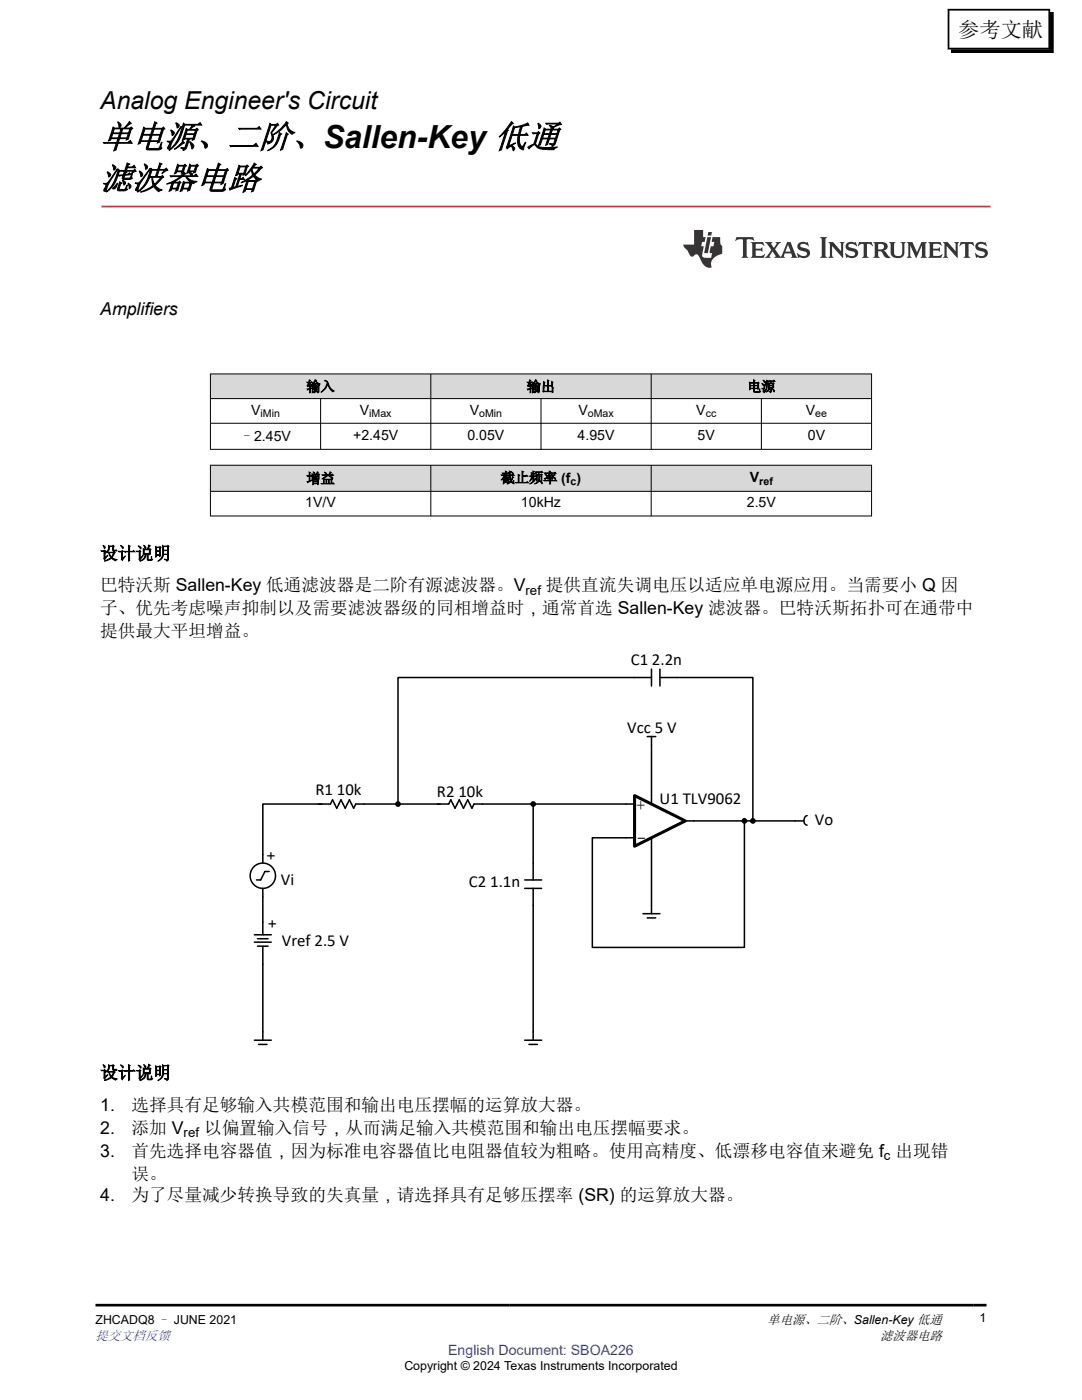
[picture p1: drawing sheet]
<svg xmlns="http://www.w3.org/2000/svg" width="216mm" height="279mm" viewBox="0 0 216 279" stroke-linecap="round" stroke-linejoin="round" font-family="sans-serif">
<g fill="#373435">
<path d="M159.3 48.6a.88 .88 0 0 0-.1 .9 .88 .88 0 0 0 .8 .6l.8 .2a.43 .43 0 0 1 .2 .4 .43 .43 0 0 1-.4 .4 2.14 2.14 0 0 1-1.6-.6l.3 1 .2-.1a1.78 1.78 0 0 0 2.1-.5 .96 .96 0 0 0-.9-1.4l-.8-.2-.2-.3a.97 .97 0 0 1 1.6 .2l-.1-.9-.2 .1-.5-.1a1.38 1.38 0 0 0-1.2 .3zM157.2 48.8l.5 1.4h-1zM152.6 48.3l1.3 1.6-.7 1-.6 .6h1.2l-.3-.3 .6-1 .7 1-.3 .3h2.2l-.3-.3 .2-.6h1.3l.2 .5-.3 .4h1.3l-.3-.5-1.1-2.7h-.6l-1.3 3-1.1-1.5 .6-1 .6-.5h-1.2l.3 .3-.6 .9-.5-.9 .2-.3zM149.8 48.3l.3 .5v2.1l-.3 .6h2.6l.2-.8-.6 .4-1.2-.1v-1h1l.3 .2v-.8l-.3 .2h-1v-.9h.7a1.02 1.02 0 0 1 .9 .4l-.1-.8zM147 47.3l-.2 .8a1.36 1.36 0 0 1 1.4-.3v3.1l-.3 .6h1.4l-.3-.6v-2.9l.3-.2a1.15 1.15 0 0 1 1.2 .3l-.2-.8z"/>
<path d="M194.8 48.6a.88 .88 0 0 0-.1 .9 .88 .88 0 0 0 .8 .6l.8 .2a.43 .43 0 0 1 .2 .4 .43 .43 0 0 1-.4 .4 2.08 2.08 0 0 1-1.6-.6l.3 1 .2-.1a1.76 1.76 0 0 0 2.1-.5 .95 .95 0 0 0-.9-1.3l-.9-.3-.1-.3a1 1 0 0 1 1.6 .2l-.1-.9-.3 .1-.3-.1a1.38 1.38 0 0 0-1.3 .3zM191.7 48.3l-.2 .9a.83 .83 0 0 1 1-.5l.1 2.2-.1 .3-.3 .3h1.4l-.3-.3v-.3v-2l.2-.2a.86 .86 0 0 1 .9 .5l-.2-.9zM188.2 48.3l.3 .5v2.1l-.3 .6h1l-.3-.6v-1.8l2.2 2.4v-2.7l.3-.5h-1l.3 .3v1.5l-1.6-1.8zM185.2 48.3l.3 .5v2.1l-.3 .6h2.6l.2-.8-.6 .4-1.2-.1v-1h1l.3 .2v-.8l-.3 .2h-1v-.9h.6a1.04 1.04 0 0 1 1.1 .4l-.2-.8zM180.9 48.3l.3 .5v2.1l-.3 .6h1l-.3-.6v-1.9l1.2 2.5 1.2-2.5v1.9l-.3 .6h1.3l-.4-.6v-2.1l.4-.5h-1.1l-.9 2-.9-2zM177.4 48.3l.3 .3a3.7 3.7 0 0 0 .3 2.6 1.68 1.68 0 0 0 2.4-.4l.1-2 .2-.5h-1l.3 .5v1.6a.82 .82 0 0 1-.8 .7 .82 .82 0 0 1-.8-.7v-1.8l.3-.3zM175.3 48.7h.1a.63 .63 0 0 1 .8 0 .63 .63 0 0 1 .1 .8l-.3 .2-.8 .1zM174.2 48.3l.3 .5v2.1l-.3 .6h1.4l-.3-.3-.1-1.1a.78 .78 0 0 1 1 .7 .89 .89 0 0 0 1.5 .5l-.5-.3-.5-.7-.4-.3a.84 .84 0 0 0 .8-.8 .84 .84 0 0 0-.8-.9zM171.4 48.3l-.2 .8 .1 .1a.83 .83 0 0 1 1-.5v2.2v.3l-.3 .3h1.3l-.3-.3v-.3v-2l.2-.2a.87 .87 0 0 1 .9 .5l-.2-.9zM168.9 48.6a.88 .88 0 0 0-.1 .9 .88 .88 0 0 0 .8 .6l.8 .2a.43 .43 0 0 1 .2 .4 .43 .43 0 0 1-.4 .4 1.52 1.52 0 0 1-1.5-.6h-.1l.3 1 .2-.1a1.79 1.79 0 0 0 2.1-.5 .95 .95 0 0 0-.9-1.3l-.8-.3-.2-.3a.97 .97 0 0 1 1.6 .2l.1-.1-.2-.8-.2 .1-.4-.1a1.34 1.34 0 0 0-1.3 .3zM165.3 48.3l.3 .5v2.1l-.3 .6h1l-.3-.6v-1.8l2.2 2.4v-2.7l.3-.5h-1l.3 .3v1.5l-1.6-1.8zM163.6 47.3l.4 .5v3.1l-.4 .6h1.4l-.3-.6v-3.1l.3-.5z"/>
<path d="M141.3 46.3l-.1 .7h.7l.2-.7zM141.1 47.3l-.6 3.2h.7l.7-3.2zM138.5 45.9v2.9h-2.2l.1 .4 .9 1a1.01 1.01 0 0 0 1 1 .62 .62 0 0 1 .6-.4 .62 .62 0 0 1 .6 .3l.2 .4a2.2 2.2 0 0 0 2.1 1.9h.2a1.96 1.96 0 0 1 1.5-2.6l.6-.2-.1-1.5a1.73 1.73 0 0 1-.3-1.8h-1.5l-.2 1h.5l-.1 .8h-.6l-.2 1v.3l.5 .1-.2 1h-.7a.76 .76 0 0 1-1.1-.8l.3-1.6h-.5l.2-.8h.5l.2-1h-.5v-1.4z"/>
</g>
<path d="M20.4 41.2h177.1" fill="none" stroke="#ed3237" stroke-width=".35"/>
<g fill="#d8d8d8">
<path d="M42 74.6h131.9v4.9h-131.9z" fill-rule="evenodd"/>
<path d="M42 74.7h43.9v4.8h-43.9z" fill-rule="evenodd"/>
<path d="M86 74.7h43.9v4.8h-43.9z" fill-rule="evenodd"/>
<path d="M130 74.7h43.9v4.8h-43.9z" fill-rule="evenodd"/>
</g>
<path d="M41.9 74.6h132.1M41.9 79.5h132.1M42 74.6v15.1M64 79.5v10.2M86 74.6v15.1M107.9 79.5v10.2M129.9 74.6v15.1M151.9 79.5v10.2M173.9 74.6v15.1M41.9 84.5h132.1M41.9 89.7h132.1" fill="none" stroke="#000" stroke-width=".2"/>
<g fill="#d8d8d8">
<path d="M42 92.8h131.9v5.3h-131.9z" fill-rule="evenodd"/>
<path d="M42 92.9h43.9v5.1h-43.9z" fill-rule="evenodd"/>
<path d="M86 92.9h43.9v5.1h-43.9z" fill-rule="evenodd"/>
<path d="M130 92.9h43.9v5.1h-43.9z" fill-rule="evenodd"/>
</g>
<path d="M41.9 92.8h132.1M41.9 98.1h132.1M42 92.8v10.2M86 92.8v10.2M129.9 92.8v10.2M173.9 92.8v10.2M41.9 103h132.1" fill="none" stroke="#000" stroke-width=".2"/>
<g fill="#000">
<circle cx="79.4" cy="160.5" r=".42"/>
<circle cx="106.4" cy="160.5" r=".42"/>
<circle cx="148.5" cy="163.8" r=".42"/>
<circle cx="150.2" cy="163.8" r=".42"/>
</g>
<g fill="none" stroke="#000" stroke-width=".3">
<path d="M126.6 135.2h3.4M130 133.5v3.4M131.7 135.2h3.4M131.7 133.5v3.4M129.1 147h1.7M130 147v1.7M130 158.8v1.7M52.4 170.6v1.6M52.4 177.3v1.7M53.7 173.9h-.8l-.9 1.7h-.8M63.5 160.5h2.4l.5-.9 .8 1.7 .8-1.7 .9 1.7 .8-1.7 .9 1.7 .4-.8h1.7M87.3 160.5h2.2l.5-.9 .8 1.7 .8-1.7 .9 1.7 .8-1.7 .9 1.7 .4-.8h1.7"/>
<path d="M104.7 175.6h3.4M104.7 177.3h3.4M106.4 172.2v3.4M106.4 177.3v3.4M124.9 160.5h1.7M124.9 167.2h1.7M130 167.2v1.7M136.7 163.8h1.7M158.7 163.8h1.6M161 162.8a1.02 1.02 0 0 0-.6 .9 1.02 1.02 0 0 0 .6 1M50.8 186.6h3.3M50.8 188h3.3"/>
<path d="M51.4 187.3h2.1zM51.4 188.8h2.1zM52.4 184v2.6M52.4 188.9v3.5M128.3 182.3h3.4M129.1 183.2h1.7M130 180.7v1.6M50.8 207.6h3.3M51.6 208.4h1.7M52.4 205.9v1.7M104.7 207.6h3.4M105.5 208.4h1.7"/>
<path d="M106.4 205.9v1.7"/>
<circle cx="52.4" cy="174.8" r="2.53"/>
<circle cx="79.4" cy="160.5" r=".42"/>
<circle cx="106.4" cy="160.5" r=".42"/>
<circle cx="148.5" cy="163.8" r=".42"/>
<circle cx="150.2" cy="163.8" r=".42"/>
</g>
<path d="M126.6 158.8l10.1 5-10.1 5.1z" fill="#fff"/>
<path d="M126.6 158.8l10.1 5-10.1 5.1z" fill="none" stroke="#000" stroke-width=".61"/>
<g fill="none" stroke="#000" stroke-width=".3">
<path d="M126.6 135.2h-47.2v25.3M135.1 135.2h15.1v28.6M130 148.7v10.1M52.4 179v5M64.2 160.5h-11.8v10.1M72.7 160.5h15.1M96.3 160.5h28.6M106.4 160.5v11.7M130 168.9v11.8M138.4 163.8h20.3M148.5 163.8v25.3h-30.3v-21.9h6.7M52.4 192.4v13.5"/>
<path d="M106.4 180.7v25.2"/>
</g>
<path d="M27.7 3.7l-.2 .6 .5-.3h.6v.2v2.2l-.2 .3h1l-.2-.3v-2.2v-.2h.5l.5 .3-.1-.6zM29.8 4.4l.2 .4v1.6l-.2 .3h1.9l.1-.6a1.08 1.08 0 0 1-1.3 .2v-.6h.6l.4 .1v-.6l-.4 .2h-.6v-.6l.2-.1a1 1 0 0 1 1 .3l-.1-.6zM31.8 4.4l1 1.2-1 1.1h.9l-.2-.2 .4-.7 .5 .7-.2 .2h1.6l-.2-.2 .1-.4h1l.1 .4-.1 .2h.9l-.2-.3-.8-2h-.5l-1 2.2-.8-1.1 .9-1.1h-.8l.2 .2-.5 .7-.3-.7 .1-.2zM35.2 4.8l.4 1h-.8zM36.8 4.6a.65 .65 0 0 0-.2 .7 .65 .65 0 0 0 .6 .4l.7 .2 .1 .2a.79 .79 0 0 1-.7 .4 .79 .79 0 0 1-.7-.5l.1 .7 .2-.1a.93 .93 0 0 0 1.1 .1 .93 .93 0 0 0 .4-.9 1.46 1.46 0 0 0-1.2-.6l-.1-.4a1.09 1.09 0 0 1 1.2 .2l-.2-.6-.1 .1-.6-.1zM28.4 7.2l.2 .4v2.3l-.2 .4h1l-.2-.4v-2.3l.2-.4zM29.6 7.9l.2 .4v1.6l-.2 .4h.8l-.3-.4v-1.4l1.7 1.8v-2l.2-.4h-.8l.2 .3 .1 1.1-1.2-1.4zM32.3 8.1a.65 .65 0 0 0-.2 .7 .65 .65 0 0 0 .7 .4l.6 .2 .1 .3a.79 .79 0 0 1-.7 .3 .79 .79 0 0 1-.7-.5l.1 .8 .2-.1a.93 .93 0 0 0 1.1 0 .93 .93 0 0 0 .4-.9 1.46 1.46 0 0 0-1.2-.6l-.1-.4a1.09 1.09 0 0 1 1.2 .2l-.2-.6-.1 .1-.6-.1zM34.1 7.9l-.1 .7a.63 .63 0 0 1 .7-.4l.1 1.7-.3 .4h1l-.2-.4v-1.7a.66 .66 0 0 1 .8 .4l-.1-.7zM36.2 7.9l.2 .4v1.6l-.2 .4h.9l-.2-.2v-.8l.5 .1 .1 .1a.79 .79 0 0 0 1.2 .7l-1-1a.61 .61 0 0 0 .6-.6 .61 .61 0 0 0-.5-.6zM36.9 8.3l.2-.1a.47 .47 0 0 1 .5 .1 .47 .47 0 0 1 .1 .5l-.2 .2h-.6zM38.5 7.9l.2 .3a2.27 2.27 0 0 0 .4 1.9 1.04 1.04 0 0 0 1.7-.6v-1.3l.2-.3h-.8l.2 .4v1.2a.6 .6 0 0 1-.6 .5 .6 .6 0 0 1-.6-.5v-1.2l.3-.4zM41.1 7.9l.2 .4v1.6l-.2 .4h.7l-.2-.4v-1.5l.9 1.9 .8-1.9v1.5l-.2 .4h1l-.3-.4v-1.6l.3-.4h-.8l-.7 1.6-.7-1.6zM44.3 7.9l.2 .4v1.6l-.2 .4h1.9l.1-.6a1.09 1.09 0 0 1-1.3 .1v-.6h.6l.4 .2v-.7l-.4 .2h-.6v-.5l.2-.2a1.01 1.01 0 0 1 1 .3l-.1-.6zM46.4 7.9l.3 .4v1.6l-.3 .4h.8l-.2-.4v-1.4l1.6 1.8v-2l.2-.4h-.7l.2 .3v1.1l-1.2-1.4zM49 7.9l-.1 .7a.63 .63 0 0 1 .8-.4v1.7l-.3 .4h1l-.2-.4v-1.7a.66 .66 0 0 1 .8 .4l-.1-.7zM51.4 8.1a.65 .65 0 0 0-.2 .7 .65 .65 0 0 0 .6 .4l.6 .2 .2 .3a.79 .79 0 0 1-.8 .3 .79 .79 0 0 1-.6-.5l.1 .8 .2-.1a.93 .93 0 0 0 1 0 .93 .93 0 0 0 .5-.9 1.46 1.46 0 0 0-1.3-.6l-.1-.4a1.09 1.09 0 0 1 1.3 .2l-.2-.6-.2 .1-.5-.1z" fill="#231f20"/>
<path d="M21.1 2.3v2.8h-2.1l.1 .4 .9 .9a.95 .95 0 0 0 .9 .9 .59 .59 0 0 1 .6-.3 .59 .59 0 0 1 .5 .3l.4 .8a1.59 1.59 0 0 0 2.1 1.3 1.61 1.61 0 0 1 1-2.2l1-.4-.1-1.4a1.59 1.59 0 0 1-.4-1.7h-1.4l-.2 .9h.5l-.1 .8h-.5l-.2 1v.3h.4l-.2 .9h-.6a.73 .73 0 0 1-1.1-.6l.3-1.6h-.5l.2-.8h.5l.2-.9h-.5v-1.4zM23.6 3.7l-.6 3h.7l.6-3zM23.8 2.7l-.1 .7h.7l.1-.7z" fill="#ed1c24"/>
<path d="M19 15h177.8M19 260.5h177.8" fill="none" stroke="#000" stroke-width=".53"/>
<path d="M0 0h215.9v15.9h-215.9z" fill-rule="evenodd" fill="#fff"/>
<path d="M189.8 2.5h20.5v8.1h-20.5z" fill-rule="evenodd" fill="#000"/>
<path d="M189.1 1.9h20.4M189.1 9.7h20.4M189.3 1.8v8.1M209.4 1.8v8.1" fill="none" stroke="#000" stroke-width=".35"/>
<g font-size="6.7">
<text x="20" y="29.5">单电源、二阶、Sallen-Key 低通</text>
<text x="20" y="37.7">滤波器电路</text>
</g>
<text font-size="4.9" x="20" y="21.7">Analog Engineer's Circuit</text>
<text font-size="4.2" x="191.2" y="7.3">参考文献</text>
<g font-size="3.5">
<text x="20" y="62.8">Amplifiers</text>
<text x="20" y="111.7">设计说明</text>
<text x="20" y="118">巴特沃斯 Sallen-Key 低通滤波器是二阶有源滤波器。V</text>
<text x="108.9" y="118">提供直流失调电压以适应单电源应用。当需要小 Q 因</text>
<text x="20" y="122.6">子、优先考虑噪声抑制以及需要滤波器级的同相增益时，通常首选 Sallen-Key 滤波器。巴特沃斯拓扑可在通带中</text>
<text x="20" y="127.2">提供最大平坦增益。</text>
<text x="20" y="215.3">设计说明</text>
<text x="20" y="221.6">1.</text>
<text x="26.3" y="221.6">选择具有足够输入共模范围和输出电压摆幅的运算放大器。</text>
<text x="20" y="226.2">2.</text>
<text x="26.3" y="226.2">添加 V</text>
<text x="40.7" y="226.2">以偏置输入信号，从而满足输入共模范围和输出电压摆幅要求。</text>
<text x="20" y="230.8">3.</text>
<text x="26.3" y="230.8">首先选择电容器值，因为标准电容器值比电阻器值较为粗略。使用高精度、低漂移电容值来避免 f 出现错</text>
<text x="20" y="239.6">4.</text>
<text x="26.3" y="235.4">误。</text>
<text x="26.3" y="239.6">为了尽量减少转换导致的失真量，请选择具有足够压摆率 (SR) 的运算放大器。</text>
</g>
<g font-size="3.3">
<text x="125.9" y="132.6">C1 2.2n</text>
<text x="125.2" y="146.4">Vcc 5 V</text>
<text x="62.9" y="158.7">R1 10k</text>
<text x="87.2" y="159.1">R2 10k</text>
<text x="126.8" y="161.6">+</text>
<text x="131.6" y="160.5">U1 TLV9062</text>
<text x="162.6" y="164.7">Vo</text>
<text x="55" y="171.7" transform="rotate(-90 55 171.7)">+</text>
<text x="127" y="168.2">-</text>
<text x="56" y="176.5">Vi</text>
<text x="93.6" y="177.1">C2 1.1n</text>
<text x="55.3" y="185.2" transform="rotate(-90 55.3 185.2)">+</text>
<text x="56.2" y="188.8">Vref 2.5 V</text>
</g>
<g font-size="2.8">
<text x="50.1" y="82.7">V</text>
<text x="61.2" y="78.1">输入</text>
<text x="71.8" y="82.7">V</text>
<text x="93.7" y="82.7">V</text>
<text x="105.1" y="78.1">输出</text>
<text x="115.4" y="82.7">V</text>
<text x="138.9" y="82.7">V</text>
<text x="149.1" y="78.1">电源</text>
<text x="160.8" y="82.7">V</text>
<text x="47.9" y="87.9">–2.45V</text>
<text x="70.5" y="87.8">+2.45V</text>
<text x="93.3" y="87.8">0.05V</text>
<text x="115.3" y="87.8">4.95V</text>
<text x="139.2" y="87.8">5V</text>
<text x="161.2" y="87.8">0V</text>
<text x="60.9" y="101.2">1V/V</text>
<text x="61.2" y="96.5">增益</text>
<text x="99.9" y="96.3">截止频率 (f )</text>
<text x="104" y="101.2">10kHz</text>
<text x="149" y="101.2">2.5V</text>
<text x="149.6" y="96.2">V</text>
</g>
<text font-size="2.8" fill="#00f" x="89.4" y="270.4">English Document: SBOA226</text>
<g font-size="2.6">
<text x="104.9" y="118.7">ref</text>
<text x="36.6" y="226.9">ref</text>
<text x="176.4" y="231.5">c</text>
<text x="153.1" y="264.2">单电源、二阶、Sallen-Key 低通</text>
<text x="175.6" y="267.4">滤波器电路</text>
</g>
<text font-size="2.6" fill="#00f" x="19" y="267.4">提交文档反馈</text>
<g font-size="2.5">
<text x="195.5" y="263.9">1</text>
<text x="19" y="264.2">ZHCADQ8 – JUNE 2021</text>
<text x="80.7" y="273.5">Copyright © 2024 Texas Instruments Incorporated</text>
</g>
<g font-size="2.1">
<text x="52" y="83.3">iMin</text>
<text x="73.7" y="83.3">iMax</text>
<text x="95.6" y="83.3">oMin</text>
<text x="117.3" y="83.3">oMax</text>
<text x="140.8" y="83.3">cc</text>
<text x="162.7" y="83.3">ee</text>
<text x="113.9" y="96.9">c</text>
<text x="151.5" y="96.7">ref</text>
</g>
</svg>
